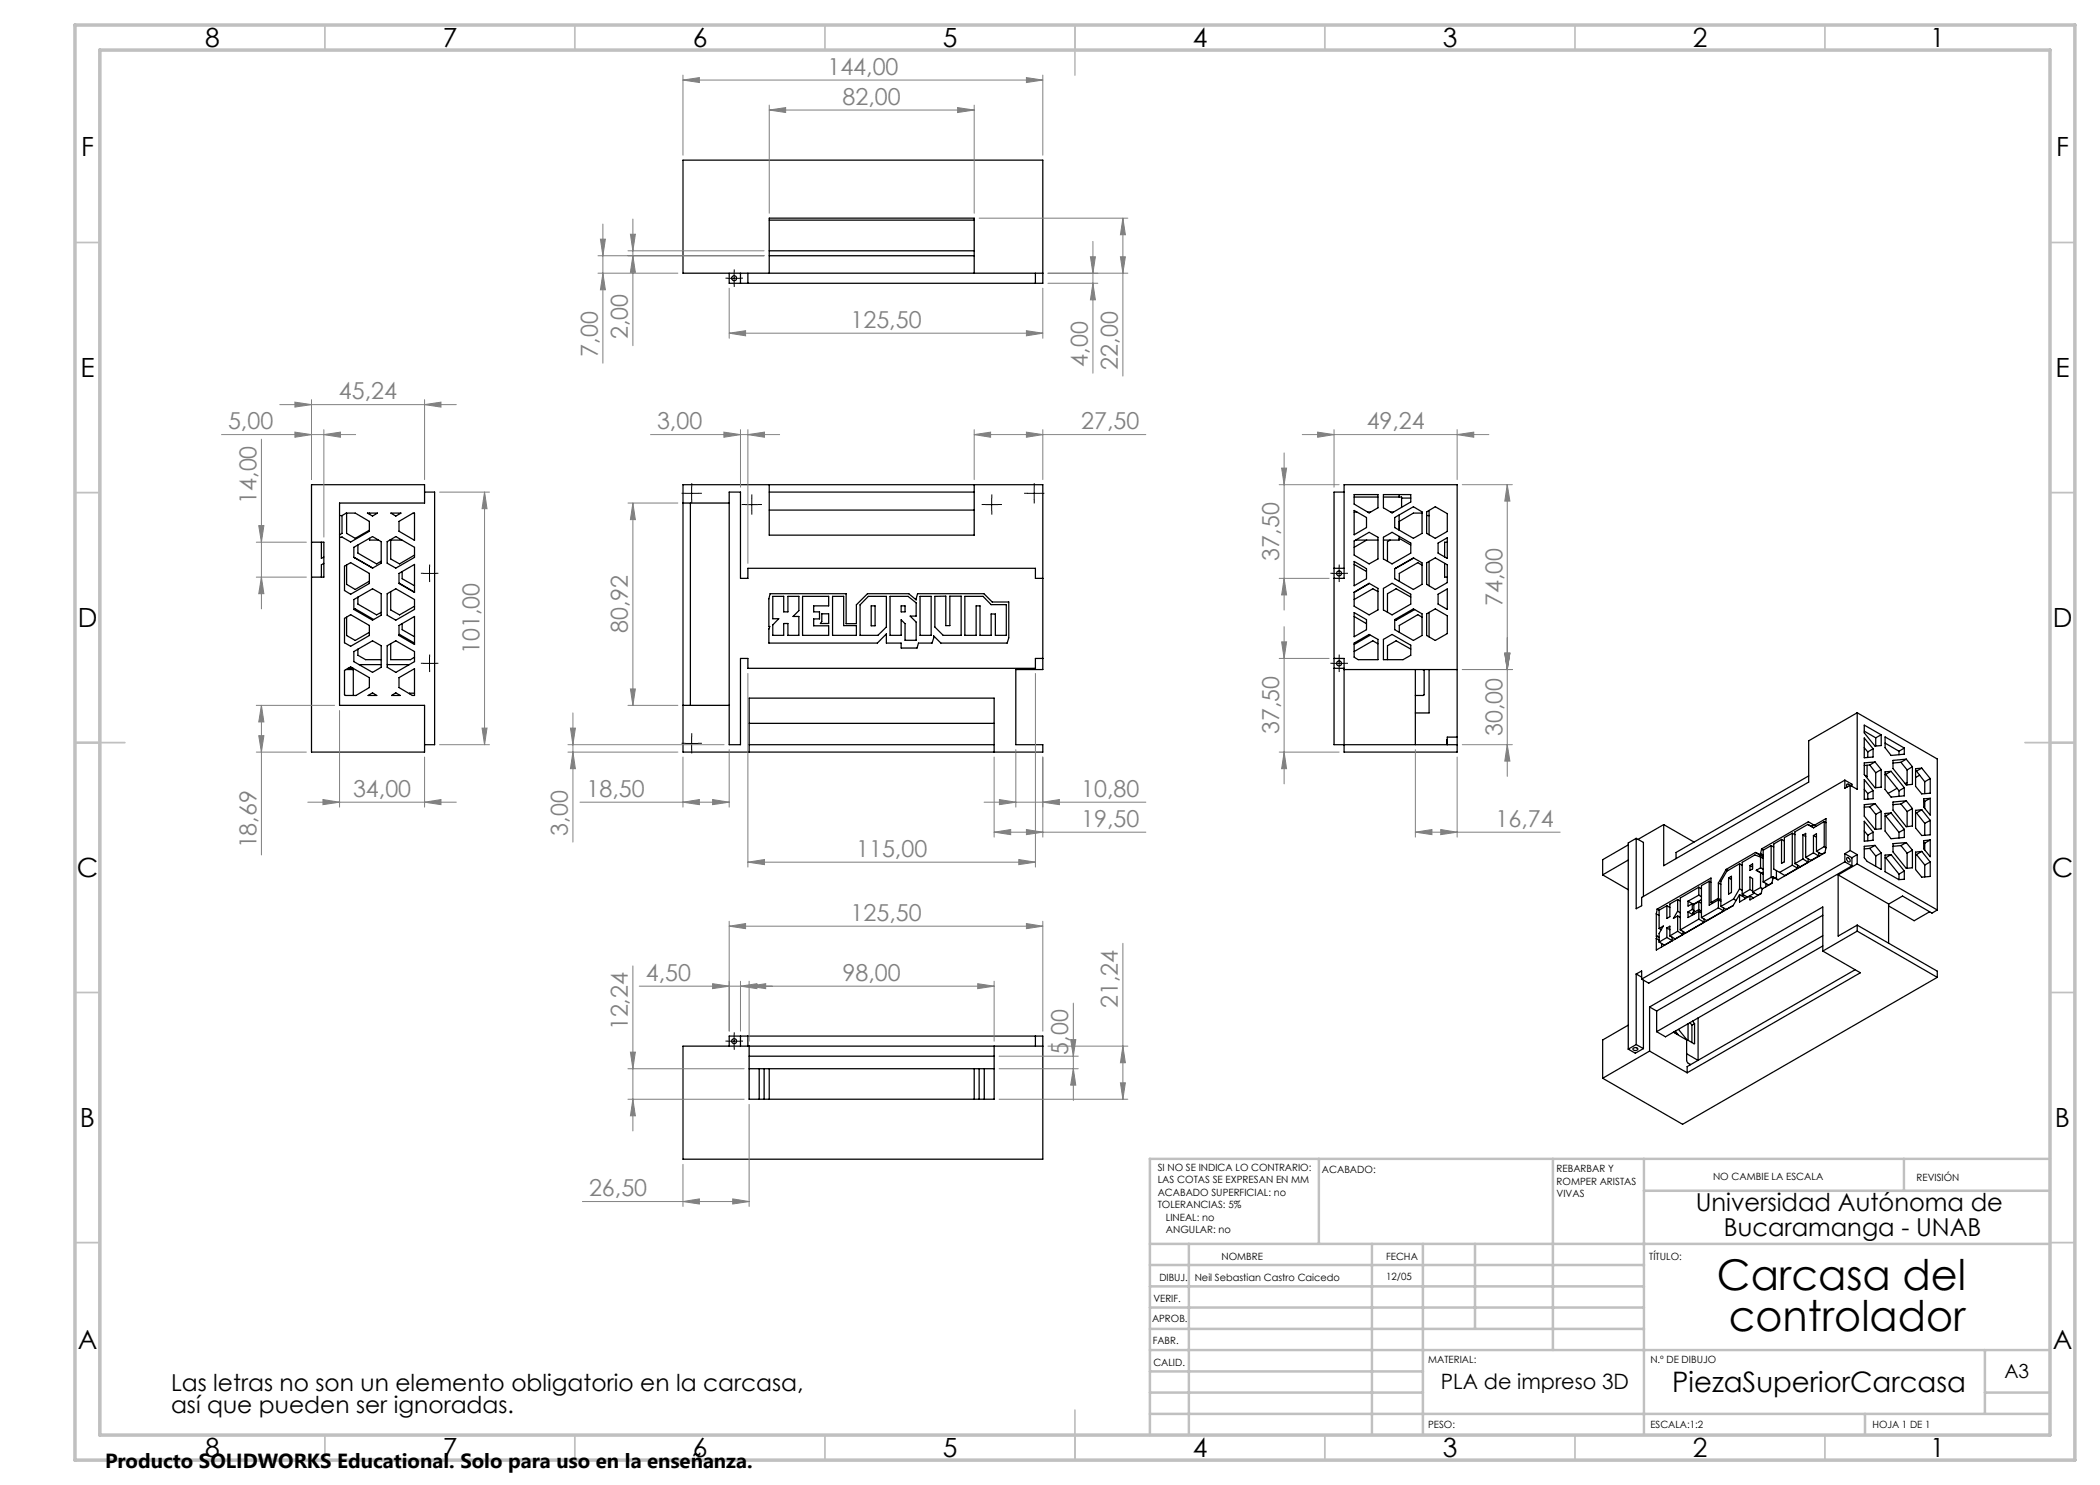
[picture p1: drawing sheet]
<svg xmlns="http://www.w3.org/2000/svg" width="420mm" height="297mm" viewBox="0 0 420 297" stroke-linecap="round" stroke-linejoin="round" font-family="sans-serif">
<g fill="none" stroke="#000" stroke-width=".25">
<path d="M145.8 54.6v2.1h62.8v-24.7h-72v22.6h72M148.1 54.6v2.1M149.6 54.6v2.1M153.8 54.6v-11h41v11M153.8 51.1h41M153.8 50.2h41M153.8 44h41M207.1 54.6v2.1M62.3 96.9h22.6v3.7h-17v40.5h17v9.3h-22.6zM84.9 98.4h2v50.5h-2M136.6 96.9h72v37h-5.4v15h5.4v1.5h-72zM153.8 98.4h41"/>
<path d="M153.8 96.9v10.1h41v-10.1M268.8 98.4h-2v50.5h24.6M270.8 98.9h4.8v2.7l-1.8 1-3-1.8zM270.8 99.4h4.8M276.7 98.9h5.5v1.5l-3.8 2.2-1.7-1zM276.7 99.4h3.6v2.1M279.8 98.9v.5M280.3 99.6h1.9M62.3 108.4h2.5v7h-2.5M64.3 108.4v3.3l.5-.3M64.8 112.7l-.5 .3v2.4M67.9 103.1h.5"/>
<path d="M68.4 103.1l.9-.5h1.7l2.9 1.7v2l-3.8 2.1-1.7-1-.5 .1M68.4 103.1v3.6l-.5 .3M68.9 113.2l1.2-.7 3.8 2.2v2l-3.8 2.1-1.2-.7zM69.3 102.6v4.1l1.7 1 2.9-1.7M69.3 113v3.9l1.7 1 2.9-1.7M70.8 109.5l3.7-2.2 1.7 1v4.3l-1.7 1-3.7-2.1zM70.8 119.9l3.7-2.1 1.7 .9v4.3l-1.7 1-3.7-2.1zM71 111.6l3.5 2M71.6 119.4v1.4l3.7 2.2 .9-.5M71.6 109v1.6l3.7 2.2 .9-.5M73.5 102.6h2l-1 .6zM73.9 107.7v.3h1.8"/>
<path d="M73.9 102.6v.3M77.4 118.7l1.8-.9 3.7 2.1v2l-3.7 2.1-1.8-1zM77.4 108.3l1.8-1 3.7 2.2v2l-3.7 2.1-1.8-1zM78 108h2.4M78.1 118.3v3.7l1.8 1 3-1.8M78.1 108v3.8l1.8 1 3-1.8M78.2 102.6h2l-1 .6zM79.8 104.3l2.8-1.7h.3v5.5l-3.1-1.8zM79.8 114.7l3.1-1.8v5.6l-3.1-1.8zM79.8 116.7l3.1 1.7M80.4 114.3v1.4l2.5 1.5M82.8 108h.1"/>
<path d="M136.6 100.6h9.2M138.1 100.6v40.5M153.8 102h41M154 118.7h15.2v6h2.1v-3.7l2.2-2.3h8.3l1.4 1.3 .3-1.3h13.3l1.6 1.7h3.4v7.2l-.4 1h-13.2l-1.5-1.4-.3 1.4h-2.7l-.3 1h-3.2v-1h-2.9v-1.8l-1.8 1.8h-21.7v-2.8l.2-.5h-.2v-5.5zM154.6 119.3h2.1v3.1h.9v-3.1h2.2v2.8l-1.2 1.2h1.2v3.8h-2.2v-2.4h-.9v2.4h-2.1v-2.1l1.2-1.2h-1.2zM160.5 119.3h5.2v1.9h-3v1.2h1.2v1.4h-1.2v1.4h3v1.9h-5.2zM166.5 119.3h2.2v5.8h2.6v2h-4.8zM173.7 119.3h3.6v6.1l-1.7 1.7h-3.6v-6.1zM178 119.3h3.6l1.6 1.3v2.6h-1.2l1.2 1.2v3.7h-2.2v-3.4l-.8-.7v3.1h-2.2zM184 119.3h2.2v7.8h-2.2zM187 119.3l2.2-.1v5.9h.8v-5.9h2.2v7.9h-3.6l-1.6-1.7zM193 119.3h3.6l1.6 1.6h3.1v6.2h-2.2v-4.3h-.9v4.3h-2.2v-5.9h-.8v5.9h-2.2z"/>
<path d="M208.6 115.7h-1.5v-2h-57.5v2h-1.5v-17.3h-2.3v50.5h2.3v-17.2h1.5v2h57.5v-2h1.5M266.8 115.7h2v-18.8h22.6v53.5h-22.6v-18.7h-2M266.8 113.7h2M270.8 118.4l3-1.7 1.8 1v4.3l-1.8 1-3-1.8zM270.8 108.2l3-1.7 1.8 1v4.3l-1.8 1-3-1.8zM270.8 102.1l2.5 1.4v2l-2.5 1.5zM270.8 112.3l2.5 1.4v2l-2.5 1.5zM270.8 102.4h.6M270.8 112.9l2.5 1.4M271.1 108h4.5M273.3 108l-2.5 1.5M273.6 102.4h.5"/>
<path d="M273.9 116.7l-3.1 1.8M275.6 118.3l-1-.5-3.8 2.1M276.7 107.5l1.7-1 3.8 2.1v2l-3.8 2.2-1.7-1zM276.7 117.7l1.7-1 3.8 2.1v2l-3.8 2.2-1.7-1zM278 108l-.5 .3v4M278.2 102.4h.5M278.9 103.5l3.8-2.2 1.7 1.1v4.3l-1.7 1-3.8-2.2zM278.9 113.7l3.8-2.1 1.7 1v4.3l-1.7 1-3.8-2.2zM279.8 103v3M279.8 107.3v.7h-3.1M279.8 107.7l2.4 1.3M282.2 119.4l-3-1.6-1.7 .9v3.8"/>
<path d="M282.8 111.6l-3.6 2M284.4 102.6h-1.7l-2.8 1.7v1.7M284.4 113l-.8-.5-3.7 2.2v1.5M285.3 102.4l1.8-1.1 2.4 1.4v3.6l-2.4 1.4-1.8-1zM285.3 112.6l1.8-1 2.4 1.4v3.5l-2.4 1.4-1.8-1zM285.3 103.1h.5M285.8 102.1v4.9M285.8 112.3v4.9M287.6 108.6l1.9-1v4.1l-1.9-1.1zM287.6 118.8l1.9-1v4.1l-1.9-1.1zM288.9 112.7v2.7h.6M289.5 108.4h-.6v3"/>
<path d="M68.9 134.1l1.2-.7 3.8 2.1v2l-2.7 1.6h-2.1l-.2-.1zM68.9 123.7l1.2-.8 3.8 2.2v2l-3.8 2.2-1.2-.8zM69.2 133.9h1.5v5.2M69.3 123.4v3.7l1.7 1 2.9-1.6M69.6 133.7h1v.2M70.8 130.3l3.7-2.1 1.7 .9v4.4l-1.7 1-3.7-2.2zM70.8 121.9l.2-.1 3.7 2.1M71.6 129.8v1.3l1.5 .8h3.1M71.8 132.9h4.4M73.6 139.1l.9-.5 .9 .5zM77.4 129.1l1.8-.9 3.7 2.1v2l-3.7 2.2-1.8-1zM77.4 132.9h4.4"/>
<path d="M78.1 128.8v3.1h4l.8-.5M78.3 139.1l.9-.5 .8 .5zM79.8 135.5l3.1-1.8v5.4h-.4l-2.7-1.6zM79.8 125.1l3.1-1.8v5.6l-3.1-1.8zM79.8 126.9l3.1 1.7M80.4 124.7v1.2l2.5 1.4M82.9 138.6h-1v.1M164.4 122.8h1.3v1.9h-1.6l.3-.4zM174.2 121.2h.8v4h-.8zM180.2 121.2h.8v1.2h-.8zM266.8 133.7h2M268.8 133.9h22.6"/>
<path d="M270.8 128.6l3-1.7 1.8 1v4h-4l-.8-.5zM270.8 122.5l2.5 1.4v2l-2.5 1.4zM270.8 123.3l2.5 1.4M273.9 126.9v.2l-3.1 1.8M275.6 128.8l-1-.6-3.8 2.1M276.7 127.9l1.7-1 3.8 2.1v2.1l-1.6 .8h-3.9zM278.9 123.9l3.8-2.1 1.7 1v4.3l-1.7 1-3.8-2.2zM282.2 129.8l-3-1.6-1.7 .9v2.8M282.9 121.9l-3.7 2.1-.2-.1M283.1 133.9v15M284.4 123.4l-.8-.5-3.7 2.2v1.4M284.6 133.9l.2 .2v4.9l-.2 .1h-1.5"/>
<path d="M285.3 122.8l1.8-1 2.4 1.4v3.5l-2.4 1.4-1.8-1zM285.8 122.5v4.9M285.8 133.9v8.7h-2.7M136.6 141.1h9.2M149.8 148.9h49M149.8 150.4v-10.8h49v10.8M149.8 144.7h49M289.3 147.9h.2M289.3 148l.1 .9M291.4 147.4h-1.9v1.5M361.7 155.2l-26.5 15.3v1.2M369 156v1.7l1-.6"/>
<path d="M369 156l-40.7 23.5v1.6l-1.1 .6v-14M369 156l1.4 .8v.5M369.9 157.1l-.2-.3h-.3l-.1 .2 .1 .4M370 157.1v13M371.4 142.6v15.3l-1.4-.8M371.4 142.6l16.1 9.2v30.2M371.4 142.6l-9.7 5.6v8.2l-29 16.7v-8.2M372.9 145l3.3 2v2.1l-1.2 .1-2.1-2.6zM372.9 147.6l1.7 2.2v1.6l-1.7 .1zM372.9 155.9l1.7 2.2v1.6l-1.7 .2zM372.9 157.9l.7 .8M372.9 149.5l.7 .9"/>
<path d="M372.9 146.2l2.2 1.4M373 155.1l.4 .2M373.4 153.1v2.2M373.4 155.3l-.1 .1M373.6 150.4v1.1M373.6 158.7v1.1M373.9 153l-1 .1M373.9 153l1.2 1.5M374.6 158.1l-1 .6M374.6 149.8l-1 .6M375 152.4l-2.1 .2v2.3l2.1 2.6 1.2-.1v-3.5M375 152.4l1.2 1.5"/>
<path d="M375 152.4l-1.1 .6M375.1 147.6v1.6M375.1 154.5v3M376.2 153.9l-1.1 .6M376.2 147l-1.1 .6M377 147.4l3.9 2.2v1.2l-2.7 .3-1.2-1.6zM377 148.6l2.8 1.6M377.2 154.9h-.2M377.2 154.9l2.6 3.2M378.2 154.3l-1.2 .1v3.5l1.2 1.5 2.7-.2v-1.7M378.2 154.3l2.7 3.2M378.2 154.3l-1 .6"/>
<path d="M379.4 157.7l-1.8 1M379.8 150.2v.8M379.8 158.1v1.2M380.2 152.5l-1.6 .1M380.2 152.5l1.2 1.5M380.9 157.5l-1.1 .6M380.9 149.6l-1.1 .6M381.2 151.8l-2.6 .3v1.6l2.6 3.3 1.3-.1v-3.6M381.2 151.8l1.3 1.5M381.2 151.8l-1 .7M381.4 154v3M381.4 156.5l-.4 .2"/>
<path d="M382.5 153.3l-1.1 .7M383.3 154.2l-.2 .1M383.3 154.2l1.7 2.1M383.9 155l-.8 .5M384.4 153.6l-1.3 .1v3.6l1.3 1.5 1.6-.2v-2.9M384.4 153.6l1.6 2.1M384.4 153.6l-1.1 .6M384.7 159.8l1.3-.1v3.3l-1.3-1.6zM385 156.3v2.4M386 159.7l-1 .6M386 155.7l-1 .6M320.5 175l5.1 2.9"/>
<path d="M325.6 169l-5.1 2.9v3.1M325.6 172l-5.1 3M327.2 167.7l-1.6 .9v41.2M327.2 167.7l1.5 .8v10.8M332.7 164.9l-5.1 3M332.7 164.9l6.1 3.5M335.5 179.9v2.3M335.5 179.9l-1.5 .9v2.5l-.6 .4v-2.6M335.5 179.9l.6 .3M339.8 177.4l-3.7 2.2v6.4M339.8 177.4v1.6M339.8 179l-2.2 1.2"/>
<path d="M339.8 179l.5 .3M339.8 177.4l.5 .4M340.3 179.9l-1.6 1M341.8 176.2l-1.5 .9v6.4M341.8 176.2v4.8l1.9-1M341.8 176.2l.4 .3M343.7 176.6v3.1M343.7 180v1.6M343.7 179.7l-1.5 .8M343.7 180l.5 .3M343.7 179.7l.5 .3M343.7 176.6l.5 .3"/>
<path d="M345.2 173.9l-1.5 2.7M345.2 173.9l.4 .2M345.7 175.6l.6-.3v3.2l-.6 .3zM345.7 175.6l.6 .3M346.7 179.8l-2.5 1.5M346.7 179.8l.5 .3M347.9 178.9l-1.3 2.2-15.3 8.9v-2.3M347.9 172.8v5M347.9 178.9v1.5l2.1-1.2M347.9 178.9l1.1 .6v.3M347.9 172.8l-2.5 1.4-1.2 2.1v5M347.9 177.8l-1.2 2"/>
<path d="M347.9 177.8l.5 .3M347.9 172.8l.5 .3M348.7 179l-.2 .2M350 173.1l.5-.3v1l-.5 .3zM350 177.9v-2.5l.5 .3v2.7M350 177.9l-1.6 .9M350 179.2l.7 .4M350 177.9l.5 .3M350 173.1l.5 .3M350.5 178.4l1.1 .6 .6-.4M350.9 178.6l-1.4 .8-1.1-.6M351.1 170.5l-5.9 3.4"/>
<path d="M351.1 170.5l1 .4M351.1 170.5l1 .6M351.3 174.1l.8 .4M351.3 174.1l1 .6M352.1 170.7v.2M352.1 171.4v2.2M352.1 174.5v3M352.1 174.5l.5 .3-.3-.1M352.1 171.4l-1.1-.4-2.6 1.5v6.3M352.1 173.6l-.8 .5M352.1 177.5l-1.6 .9M352.1 177.5l.4 .2"/>
<path d="M352.1 171.4l.5 .3M352.1 173.6l.5 .2M352.1 170.7l.5 .3M352.1 170.9l.5 .3M352.1 171.1l-.3 .2M352.1 171.1l.5 .2M352.3 169.8l-.2 .9M352.3 169.8l.4 .2M352.6 176.4l1.1 .6 .7-.4M352.6 174.5l-.3 .2M353.2 176.7v.7M354.2 175.5l-1.6 .9"/>
<path d="M354.2 175.5l.4 .1M354.2 169.1l.6 .3M354.2 169.1v6.4M354.2 169.1l-1.6 .9v6.4M355.3 174.1v1.7M356.3 167.9l-1.5 .9v5l1.1 .7M356.3 167.9l.6 .3M358.5 173l1 .6M358.5 173l-2.6 1.5M358.5 166.6l-1.6 .9v4.9l-.6 .3v-4.8M358.5 166.6v6.4M358.5 166.6l.5 .3"/>
<path d="M359.5 173.6l-2.5 1.5-1.1-.6M359.5 173v.6M360.6 171.8l-1.6 .9M360.6 167l.5-.3v4.8M360.6 167v4.8M360.6 171.8l1 .6M360.6 167l.5 .3M361.6 164.9l1.1 .7M361.6 164.9l-2.6 1.5v6.3M361.6 172.4l-1.6 1-1-.7M361.6 171.8v.6M362.7 170.6l-1.6 .9"/>
<path d="M362.7 167.1l.6-.3v3.4M362.7 167.1v3.5M362.7 170.6l1 .6M362.7 167.1l.6 .3M362.7 165l-.5 .3M362.9 165.1l2.3-1.4v5.8M362.9 165.1l-1.2-.7-9.4 5.4M362.9 165.1l.3 .2M363.3 170.2l1 .6 .7-.3M363.7 171.2l-1.5 .9-1.1-.6M363.7 170.5v.7M364.8 164.3l-2.1 1.3"/>
<path d="M364.8 164.3v5M364.8 169.3l-1.5 .9M364.8 169.3l.4 .2M364.8 164.3l.4 .2M365.2 169.5l-.2 1.1-9.4 5.4-1-.6-.2 1.3-2 1.1-.2 .9-2.2 1.3v-.8M367.6 175v12.2l3.8-2.2M367.6 175l10.1 5.8v7.8M369 170.7v1.7M369 172.4l-40.7 23.4M369 172.4l1.4 .8M369 170.7l1.4 .9M369.4 171.6a.49 .49 0 0 1 .5 .2 .49 .49 0 0 1 0 .6l-.5-.4z"/>
<path d="M370 170.1l-1 .6M370 170.1l1.4 .8M370.4 173.2l-40.7 23.4-1.4-.8M370.4 171.6v1.6M371.4 172.8l-3.8 2.2M371.4 170.9v1.9M371.4 170.9l-1 .7M371.4 172.8l16.1 9.2M372.9 164.2l1.7 2.2v1.7l-1.7 .1zM372.9 166.2l.7 .8M373.6 167v1.2M373.9 169.7l-1 .1"/>
<path d="M373.9 169.7l1.2 1.5M373.9 161.4h-1M373.9 161.4l1.2 1.5M374.6 166.4l-1 .6M375 160.7l-2.1 .2v2.3l2.1 2.7 1.2-.1v-3.5M375 169.1l-2.1 .2v2.3l.6 .7 2.7 1.6v-3.3M375 160.7l1.2 1.6M375 169.1l1.2 1.5M375 169.1l-1.1 .6M375 160.7l-1.1 .7M375.1 162.9v3M375.1 171.2v2.1"/>
<path d="M376.2 170.6l-1.1 .6M376.2 162.3l-1.1 .6M377 171.6h.2M377.2 171.6l2.6 3.2M377.2 163.2h-.2M377.2 163.2l2.6 3.3M378.2 162.6l-1.2 .1v3.5l1.2 1.5 2.7-.2v-1.6M378.2 170.9l-1.2 .1v3.3l2.8 1.6h1.1v-1.7M378.2 170.9l2.7 3.3M378.2 162.6l2.7 3.3M378.2 170.9l-1 .7M378.2 162.6l-1 .6"/>
<path d="M379.8 166.5v1.1M379.8 174.8v1.1M380.2 169.1l-1.6 .2M380.2 169.1l1.2 1.5M380.2 160.8l-1.6 .1M380.2 160.8l1.2 1.5M380.9 174.2l-1.1 .6M380.9 165.9l-1.1 .6M381.2 160.2l-2.6 .2v1.6l2.6 3.3 1.3-.1v-3.5M381.2 168.5l-2.6 .2v1.7l2.6 3.3 1.3-.1v-3.6M381.2 168.5l1.3 1.5M381.2 160.2l1.3 1.5"/>
<path d="M381.2 168.5l-1 .6M381.2 160.2l-1 .6M381.4 162.3v3M381.4 170.6v3M382.5 170l-1.1 .6M382.5 161.7l-1.1 .6M383.1 170.9h.2M383.1 162.6h.2M383.3 170.9l1.7 2.1M383.3 162.6l1.7 2.1M384.4 162l-1.3 .1v3.5l1.3 1.5 1.6-.1v-2.9M384.4 170.3l-1.3 .1v3.5l1.3 1.5 1.6-.1v-2.9"/>
<path d="M384.4 162l1.6 2.1M384.4 170.3l1.6 2.1M384.4 170.3l-1.1 .6M384.4 162l-1.1 .6M384.7 168.1l1.3-.1v3.3l-1.3-1.5zM384.7 168.6h.3M385 160.3v1.4M385 164.7v2.4M385 168.6v1.4M385 173v2.4M385 160.3h-.3M386 172.4l-1 .6"/>
<path d="M386 168l-1 .6M386 164.1l-1 .6M327.2 194.8l1.1-.6v1.6M327.2 194.8v14.1M327.2 194.8l1.1 .6M328.7 196v13.7M331.3 182.8v4.5l.1-.1M331.3 187.7l.5 .3M331.3 182.8l.5 .3M331.4 187.2l-.1 .5M331.4 187.2l.4 .3M331.4 181.8l-.1 1"/>
<path d="M331.4 181.8l.4 .2M331.8 182v3.7M331.8 185.7l.9-.5-.9 1.5v1.7M331.8 185.7l.4 .2M332.3 188.7v.7M333.4 181.1l-1.6 .9M333.4 185.6v1.9M333.4 185.6l.6-.4v2M333.4 187.5l-1.6 .9M333.4 187.5l1 .6M333.4 185.6l.6 .3M333.4 181.1l.6 .4"/>
<path d="M334.4 188.1l-1.5 .9-1.1-.6M334.4 187.4v.7M335.5 183.2l.6 .3M335.5 186.3l1.1 .6M335.5 183.2v3.1M335.5 182.2l-.8 1.5 .8-.5M335.5 186.3l-1.5 .9M335.5 182.2l.6 .4M336.6 186.9l-1.6 .9-1-.6M336.6 186.3v.6M337.6 180.2v1l.9-.4M337.6 182.4l1 .5"/>
<path d="M337.6 180.2l1.1 .7M338.5 180.8v1.1M338.5 181.9l-.9 .5M338.5 181.9l.3 .2M338.5 180.8l.3 .1M338.6 182.6l.3 .2M338.7 180.9h.1M339.8 183.8l-3.7 2.2M339.8 180.3v1.6M339.8 182.3v1.5M339.8 182.3l-2.2 1.2v-1.1M339.8 183.8l1 .6"/>
<path d="M339.8 182.3l.5 .3M339.8 180.3l-1 .6v1.2l-.2 .5M339.8 181.9l-1.2 .7M339.8 181.9l.5 .3M339.8 180.3l.5 .4M340.8 184.4l-3.7 2.2-1-.6M340.8 183.8v.6M342.2 180.5v-4.9l-10.8 6.2M342.2 180.5l.3 .2M343.7 181.6l1 .6M343.7 181.6l-3.4 1.9M344.7 182.2l-3.4 1.9-1-.6"/>
<path d="M344.7 181.6v.6M346.7 181.1l-1.5 .8-1-.6M364.6 190.2v-8.8l-34.7 20M364.6 190.2l7.5 4.4-34.7 20M364.6 189.2l-31.5 18.2-1.8-1.1M364.6 187.1l-33.3 19.2M364.6 183.1l-33.3 19.1M371 194l-33.6 19.3v1.3M371.4 185v1.2M371.4 186.2l-6.8 4M371.4 186.2l16.1 9.3M371.4 185l16.1 9.2v1.3"/>
<path d="M377.7 180.8l2.8-1.6 5.9 3.4 1.1-.6M377.7 181.2l5.1 2.9 3.1-1.8M387.5 195.5l-51 29.4-16-9.3M145.8 209.2v-2h62.8v24.6h-72v-22.6h72M148.1 207.2v2M149.6 207.2v2M149.8 209.2v10.6h49v-10.6M149.8 211.2h49M149.8 213.7h49M151.8 213.7v6.1M152.8 213.7v6.1M153.8 213.7v6.1"/>
<path d="M194.8 213.7v6.1M195.8 213.7v6.1M196.9 213.7v6.1M207.1 207.2v2M325.6 205l-5.1 3v7.6M326.6 209.7a.52 .52 0 0 1 .6-.2 .52 .52 0 0 1 .4 .4 .49 .49 0 0 1-.6 .2 .49 .49 0 0 1-.4-.4zM327.2 208.9l-1.6 .9M327.2 208.9l1.5 .8M328.7 209.7l-1.6 .9-1.5-.8M329.9 201.4v8.8M329.9 210.2l-9.4 5.4M329.9 210.2l7.5 4.4"/>
<path d="M329.9 201.4l1.4 .8M331.3 202.2v4.1M334.7 206.4l2.6 1.6v4.2l.2 .4 .5 .4M335.1 206.2l.5 .7-.8-.5M337.3 210.7l2.3 1.4M337.6 204.8v3.3M338 204.5l.4 .5M338.4 205v3.5M338.5 204.2l.4 .5M338.9 204.7v4l-1.6-.8-1.6-2M338.9 204.7l-.5 .3M339.6 203.6v8.5"/>
<circle cx="146.8" cy="55.6" r=".5"/>
<circle cx="267.8" cy="114.7" r=".5"/>
<circle cx="267.8" cy="132.7" r=".5"/>
<circle cx="146.8" cy="208.2" r=".5"/>
</g>
<g fill="none" stroke="#808080" stroke-width=".2">
<path d="M136.6 16l3.3-.5v1zM136.6 15v16M136.6 16h72M205.3 15.5l3.3 .5-3.3 .5zM208.6 15v16M153.8 22l3.3-.5v1zM153.8 21v21.6M153.8 22h41M191.5 21.5l3.3 .5-3.3 .5zM194.8 21v21.6M119.6 54.6h16M119.6 51.1h33.2"/>
<path d="M120.1 47.8h1l-.5 3.3zM120.6 54.6l.5 3.4h-1zM120.6 44.8v27.8M125.6 50.2h27.2M126.1 46.8h1l-.5 3.4zM126.6 51.1l.5 3.4h-1zM126.6 43.8v25.3M145.8 57.6v10.1M195.8 43.6h29.8M208.6 57.6v10.1M209.6 56.7h10M209.6 54.6h16"/>
<path d="M218.1 51.4h1l-.5 3.2zM218.6 56.7l.5 3.3h-1zM218.6 48.3v26.3M224.1 51.4h1l-.5 3.2zM224.6 43.6l.5 3.4h-1zM224.6 43.6v31.6M62.3 79.9v16M84.9 79.9v16M145.8 66.6l3.3-.5v1.1zM145.8 66.6h62.8M205.3 66.1l3.3 .5-3.3 .6zM44.3 86.9h26.8"/>
<path d="M52.3 87.8v34M56 80.9h35.3M59 86.4l3.3 .5-3.3 .6zM59 80.4l3.3 .5-3.3 .5zM64.8 86.9l3.3-.5v1.1zM64.8 85.9v21.5M84.9 80.9l3.3-.5v1zM87.9 98.4h10M96.9 98.4l.5 3.3h-1zM96.9 98.4v50.5M130.1 86.9h25.8M144.8 86.4l3.3 .5-3.3 .6z"/>
<path d="M148.1 85.9v11.5M149.6 86.9l3.3-.5v1.1zM149.6 85.9v26.8M194.8 86.9l3.3-.5v1.1zM194.8 86.9h34.4M194.8 85.9v10M205.3 86.4l3.3 .5-3.3 .6zM208.6 85.9v10M255.8 96.9h12M256.3 93.6h1l-.5 3.3zM256.8 90.6v31.4M260.5 86.9h37.3"/>
<path d="M263.5 86.4l3.3 .5-3.3 .6zM266.8 85.9v11.5M291.4 86.9l3.3-.5v1.1zM291.4 85.9v10M292.5 96.9h10M301.4 96.9l.6 3.3h-1zM301.4 96.9v58.4M51.3 108.4h10M51.3 115.4h10M51.8 105.1h1l-.5 3.3zM52.3 115.4l.5 3.3h-1zM125.6 100.6h10"/>
<path d="M126.6 100.6l.5 3.3h-1zM126.6 100.6v40.5M255.8 115.7h10M256.8 115.7l.5 3.3h-1zM126.1 137.8h1l-.5 3.3zM149.6 134.7v38.7M207.1 134.7v38.7M255.8 131.7h10M256.3 128.4h1l-.5 3.3zM256.8 125.3v31.5M292.5 133.9h10M301 130.6h1l-.6 3.3z"/>
<path d="M51.3 150.4h10M51.3 141.1h15.6M51.8 147.1h1l-.5 3.3zM52.3 141.1v29.9M52.3 141.1l.5 3.3h-1zM64.6 159.9l3.3 .5-3.3 .5zM67.9 142.1v19.3M84.9 151.4v10M87.9 148.9h10M96.4 145.6h1l-.5 3.3zM113.6 150.4h22M113.6 148.9h31.2"/>
<path d="M114.1 145.6h1l-.5 3.3zM114.6 150.4l.5 3.3h-1zM114.6 142.6v25.8M125.6 141.1h10M136.6 151.4v10M142.5 159.9l3.3 .5-3.3 .5zM145.8 149.9v11.5M198.8 151.4v16M199.9 159.9l3.3 .5-3.3 .5zM203.2 149.9v11.5M208.6 151.4v16M255.8 150.4h12"/>
<path d="M256.8 150.4l.5 3.3h-1zM283.1 149.9v17.5M291.4 151.4v16M292.5 148.9h10M301.4 148.9l.6 3.3h-1zM61.6 160.4h29.7M84.9 160.4l3.3-.5v1zM116 160.4h29.8M136.6 160.4l3.3-.5v1zM149.6 172.4l3.3-.5v1zM149.6 172.4h57.5M196.8 160.4h32.4"/>
<path d="M198.8 166.4l3.3-.5v1zM198.8 166.4h30.4M203.8 171.9l3.3 .5-3.3 .5zM205.3 165.9l3.3 .5-3.3 .5zM208.6 160.4l3.3-.5v1zM283.1 166.4l3.3-.5v1zM283.1 166.4h28.9M288.1 165.9l3.3 .5-3.3 .5zM126.6 193.2v33M127.8 197.2h71M142.5 196.7l3.3 .5-3.3 .5zM145.8 185.2l3.3-.5v1z"/>
<path d="M145.8 184.3v21.9M145.8 185.2h62.8M148.1 197.2l3.3-.5v1zM148.1 196.2v10M149.8 197.2l3.3-.5v1zM149.8 196.2v12M195.5 196.7l3.3 .5-3.3 .5zM198.8 196.2v12M205.3 184.7l3.3 .5-3.3 .5zM208.6 184.3v21.9M224.6 188.7v31.1M125.6 219.8h23.2"/>
<path d="M125.6 213.7h23.2M126.1 210.4h1l-.5 3.3zM126.6 219.8l.5 3.4h-1zM199.8 219.8h25.8M199.8 213.7h15.9M199.8 211.2h15.9M209.6 209.2h16M214.1 207.9h1.1l-.5 3.3zM214.7 213.7l.5 3.3h-1.1zM214.7 200.6v19.5M224.1 216.6h1l-.5 3.2zM224.6 209.2l.5 3.3h-1z"/>
<path d="M136.6 232.9v8.4M146.5 239.8l3.3 .5-3.3 .5zM149.8 220.9v20.4M116.5 240.3h33.3M136.6 240.3l3.3-.5v1z"/>
</g>
<g fill="none" stroke="#000" stroke-width=".2" stroke-dasharray="15.2 1.3 1.3 1.3" stroke-linecap="butt">
<path d="M145.6 55.6h-.5M146.8 54.4v-.5M146.8 56.9v.5M148.1 55.6h.5M137.1 98.7h-.8M138.3 97.4v-.8M138.3 99.9v.8M139.6 98.7h.8M150.4 99.7v-.8M198.4 99.7v-.8M205.6 98.7h-.8M206.8 97.4v-.8"/>
<path d="M206.8 99.9v.8M208.1 98.7h.8M84.7 114.7h-.5M85.9 113.4v-.5M85.9 115.9v.5M87.2 114.7h.5M149.1 100.9h-.8M150.4 102.2v.7M151.6 100.9h.8M197.1 100.9h-.8M198.4 102.2v.7M199.6 100.9h.8"/>
<path d="M266.6 114.7h-.5M267.8 113.4v-.5M267.8 115.9v.5M269.1 114.7h.5M84.7 132.7h-.5M85.9 131.4v-.5M85.9 133.9v.5M87.2 132.7h.5M266.6 132.7h-.5M267.8 131.4v-.5M267.8 133.9v.5M269.1 132.7h.5"/>
<path d="M137.1 148.7h-.8M138.3 147.4v-.8M138.3 149.9v.8M139.6 148.7h.8M145.6 208.2h-.5M146.8 207v-.5M146.8 209.5v.5M148.1 208.2h.5"/>
</g>
<g fill="none" stroke="#000" stroke-width=".2">
<path d="M145.6 55.7h2.5M146.8 54.4v2.5M137.1 98.7h2.5M138.3 97.4v2.5M150.4 99.7v2.5M198.3 99.7v2.5M205.6 98.7h2.5M206.8 97.4v2.5M84.7 114.7h2.5M85.9 113.4v2.5M149.1 100.9h2.5M197.1 100.9h2.5"/>
<path d="M266.6 114.7h2.5M267.8 113.4v2.5M84.7 132.7h2.5M85.9 131.4v2.5M266.6 132.7h2.5M267.8 131.4v2.5M137.1 148.7h2.5M138.3 147.4v2.5M145.6 208.2h2.5M146.8 207v2.5"/>
</g>
<g fill="none" stroke="#c0c0c0" stroke-width=".35">
<path d="M65 5v5M115 5v5M165 5v5M215 5v10M265 5v5M315 5v5M365 5v5M15 48.5h5M410 48.5h5M15 98.5h5M410 98.5h5M15 148.5h10"/>
<path d="M405 148.5h10M15 198.5h5M410 198.5h5M15 248.5h5M410 248.5h5M65 287v5M115 287v5M165 287v5M215 282v10M265 287v5M315 287v5M365 287v5"/>
</g>
<g fill="none" stroke="#c0c0c0" stroke-width=".5">
<path d="M263.8 231.8v17M310.6 231.8v38.2M328.8 231.8v55.2M328.8 238.2h81.2M380.8 231.8v6.4M410 231.8h-180v55.2M230 248.8h180M230 257.3h98.8M230 253h98.8M237.8 248.8v38.2M274.4 248.8v38.2M284.6 248.8v38.2"/>
<path d="M295 248.8v17M230 265.8h98.8M230 261.5h98.8M230 278.5h54.6M230 274.3h54.6M230 270h180M397 278.5h13M397 270v12.8M230 282.8h180M373 282.8v4.2"/>
</g>
<path d="M15 5h400v287h-400zM20 10h390v277h-390z" fill="none" stroke="#c0c0c0" stroke-width=".7"/>
<g fill="#808080">
<path d="M208.6 160.4l3.3-.5v1zM199.9 159.9l3.3 .5-3.3 .5zM291.4 86.9l3.3-.5v1.1zM263.5 86.4l3.3 .5-3.3 .6zM195.5 196.7l3.3 .5-3.3 .5zM149.8 197.2l3.3-.5v1zM146.5 239.8l3.3 .5-3.3 .5zM136.6 240.3l3.3-.5v1zM148.1 197.2l3.3-.5v1zM142.5 196.7l3.3 .5-3.3 .5zM84.9 80.9l3.3-.5v1zM59 80.4l3.3 .5-3.3 .5z"/>
<path d="M198.8 166.4l3.3-.5v1zM205.3 165.9l3.3 .5-3.3 .5zM149.6 172.4l3.3-.5v1zM203.8 171.9l3.3 .5-3.3 .5zM283.1 166.4l3.3-.5v1zM288.1 165.9l3.3 .5-3.3 .5zM145.8 185.2l3.3-.5v1zM205.3 184.7l3.3 .5-3.3 .5zM64.6 159.9l3.3 .5-3.3 .5zM84.9 160.4l3.3-.5v1zM136.6 16l3.3-.5v1zM205.3 15.5l3.3 .5-3.3 .5zM153.8 22l3.3-.5v1zM191.5 21.5l3.3 .5-3.3 .5z"/>
<path d="M194.8 86.9l3.3-.5v1.1zM205.3 86.4l3.3 .5-3.3 .6z"/>
<path d="M145.8 66.6l3.3-.5v1.1zM205.3 66.1l3.3 .5-3.3 .6z"/>
<path d="M142.5 159.9l3.3 .5-3.3 .5zM136.6 160.4l3.3-.5v1zM149.6 86.9l3.3-.5v1.1zM144.8 86.4l3.3 .5-3.3 .6z"/>
<path d="M64.8 86.9l3.3-.5v1.1zM59 86.4l3.3 .5-3.3 .6z"/>
<path d="M256.3 128.4h1l-.5 3.3zM256.8 150.4l.5 3.3h-1z"/>
<path d="M126.1 137.8h1l-.5 3.3zM126.6 100.6l.5 3.3h-1zM256.8 115.7l.5 3.3h-1zM256.3 93.6h1l-.5 3.3zM224.1 216.6h1l-.5 3.2zM224.6 209.2l.5 3.3h-1zM218.6 56.7l.5 3.3h-1zM218.1 51.4h1l-.5 3.2z"/>
<path d="M114.1 145.6h1l-.5 3.3zM114.6 150.4l.5 3.3h-1zM301 130.6h1l-.6 3.3zM301.4 148.9l.6 3.3h-1zM301.4 96.9l.6 3.3h-1zM301 130.6h1l-.6 3.3zM126.1 210.4h1l-.5 3.3zM126.6 219.8l.5 3.4h-1zM214.1 207.9h1.1l-.5 3.3zM214.7 213.7l.5 3.3h-1.1zM96.9 98.4l.5 3.3h-1zM96.4 145.6h1l-.5 3.3zM51.8 105.1h1l-.5 3.3zM52.3 115.4l.5 3.3h-1zM224.6 43.6l.5 3.4h-1zM224.1 51.4h1l-.5 3.2zM120.1 47.8h1l-.5 3.3zM120.6 54.6l.5 3.4h-1zM126.1 46.8h1l-.5 3.4zM126.6 51.1l.5 3.4h-1z"/>
<path d="M52.3 141.1l.5 3.3h-1zM51.8 147.1h1l-.5 3.3z"/>
</g>
<g font-size="8.5">
<text x="343.4" y="258">Carcasa del</text>
<text x="345.8" y="266.1">controlador</text>
</g>
<text font-size="5.6" x="334.4" y="278.5">PiezaSuperiorCarcasa</text>
<g font-size="5.3">
<text x="41" y="9.5">8</text>
<text x="88.5" y="9.5">7</text>
<text x="138.5" y="9.5">6</text>
<text x="188.5" y="9.5">5</text>
<text x="238.5" y="9.5">4</text>
<text x="288.5" y="9.5">3</text>
<text x="338.5" y="9.5">2</text>
<text x="386" y="9.5">1</text>
<text x="16.2" y="31.2">F</text>
<text x="411.2" y="31.2">F</text>
<text x="16.1" y="75.5">E</text>
<text x="411.1" y="75.5">E</text>
<text x="15.5" y="125.5">D</text>
<text x="410.5" y="125.5">D</text>
<text x="15.4" y="175.5">C</text>
<text x="410.4" y="175.5">C</text>
<text x="16" y="225.5">B</text>
<text x="411" y="225.5">B</text>
<text x="15.5" y="269.7">A</text>
<text x="410.5" y="269.7">A</text>
<text x="41" y="291.5">8</text>
<text x="88.5" y="291.5">7</text>
<text x="138.5" y="291.5">6</text>
<text x="188.5" y="291.5">5</text>
<text x="238.5" y="291.5">4</text>
<text x="288.5" y="291.5">3</text>
<text x="338.5" y="291.5">2</text>
<text x="386" y="291.5">1</text>
</g>
<g font-size="4.9">
<text x="339.1" y="242.3">Universidad Autónoma de</text>
<text x="344.8" y="247.2">Bucaramanga - UNAB</text>
</g>
<g font-size="4.7" fill="#808080">
<text x="165.5" y="15">144,00</text>
<text x="168.5" y="21">82,00</text>
<text x="170.1" y="65.6">125,50</text>
<text x="119.6" y="71.3" transform="rotate(-90 119.6 71.3)">7,00</text>
<text x="125.6" y="67.8" transform="rotate(-90 125.6 67.8)">2,00</text>
<text x="217.6" y="73.3" transform="rotate(-90 217.6 73.3)">4,00</text>
<text x="223.6" y="73.9" transform="rotate(-90 223.6 73.9)">22,00</text>
<text x="67.8" y="79.9">45,24</text>
<text x="45.6" y="85.9">5,00</text>
<text x="131.4" y="85.9">3,00</text>
<text x="216.2" y="85.9">27,50</text>
<text x="273.3" y="85.9">49,24</text>
<text x="51.3" y="100.8" transform="rotate(-90 51.3 100.8)">14,00</text>
<text x="255.8" y="112.1" transform="rotate(-90 255.8 112.1)">37,50</text>
<text x="300.5" y="121.2" transform="rotate(-90 300.5 121.2)">74,00</text>
<text x="95.9" y="130.8" transform="rotate(-90 95.9 130.8)">101,00</text>
<text x="125.6" y="126.7" transform="rotate(-90 125.6 126.7)">80,92</text>
<text x="255.8" y="146.9" transform="rotate(-90 255.8 146.9)">37,50</text>
<text x="300.5" y="147.2" transform="rotate(-90 300.5 147.2)">30,00</text>
<text x="70.6" y="159.4">34,00</text>
<text x="117.3" y="159.4">18,50</text>
<text x="216.2" y="159.4">10,80</text>
<text x="113.6" y="167.1" transform="rotate(-90 113.6 167.1)">3,00</text>
<text x="216.2" y="165.4">19,50</text>
<text x="299.1" y="165.4">16,74</text>
<text x="51.3" y="169.7" transform="rotate(-90 51.3 169.7)">18,69</text>
<text x="171.2" y="171.4">115,00</text>
<text x="170.1" y="184.2">125,50</text>
<text x="129.2" y="196.2">4,50</text>
<text x="168.5" y="196.2">98,00</text>
<text x="223.6" y="201.6" transform="rotate(-90 223.6 201.6)">21,24</text>
<text x="125.6" y="206.1" transform="rotate(-90 125.6 206.1)">12,24</text>
<text x="213.7" y="210.9" transform="rotate(-90 213.7 210.9)">5,00</text>
<text x="117.8" y="239.3">26,50</text>
</g>
<g font-size="4.7">
<text x="34.2" y="278.2">Las letras no son un elemento obligatorio en la carcasa,</text>
<text x="34.2" y="282.7">así que pueden ser ignoradas.</text>
</g>
<text font-size="4.2" x="288.2" y="277.9">PLA de impreso 3D</text>
<text font-size="4.1" x="21" y="293.7">Producto SOLIDWORKS Educational. Solo para uso en la enseñanza.</text>
<text font-size="3.9" x="400.9" y="275.5">A3</text>
<g font-size="2">
<text x="231.5" y="234.2">SI NO SE INDICA LO CONTRARIO:</text>
<text x="231.5" y="236.7">LAS COTAS SE EXPRESAN EN MM</text>
<text x="231.5" y="239.2">ACABADO SUPERFICIAL: no</text>
<text x="264.4" y="234.6">ACABADO:</text>
<text x="311.3" y="234.5">REBARBAR Y</text>
<text x="311.3" y="237">ROMPER ARISTAS</text>
<text x="311.3" y="239.5">VIVAS</text>
<text x="342.6" y="236">NO CAMBIE LA ESCALA</text>
<text x="383.3" y="236.2">REVISIÓN</text>
<text x="231.5" y="241.7">TOLERANCIAS: 5%</text>
<text x="233.2" y="244.2">LINEAL: no</text>
<text x="233.2" y="246.7">ANGULAR: no</text>
<text x="244.3" y="252">NOMBRE</text>
<text x="277.2" y="251.9">FECHA</text>
<text x="329.9" y="251.9">TÍTULO:</text>
<text x="231.9" y="256.1">DIBUJ.</text>
<text x="239" y="256.1">Neil Sebastian Castro Caicedo</text>
<text x="277.2" y="255.9">12/05</text>
<text x="230.7" y="260.3">VERIF.</text>
<text x="230.4" y="264.4">APROB.</text>
<text x="230.5" y="268.8">FABR.</text>
<text x="230.7" y="273.1">CALID.</text>
<text x="285.6" y="272.5">MATERIAL:</text>
<text x="330.1" y="272.5">N.º DE DIBUJO</text>
<text x="285.6" y="285.5">PESO:</text>
<text x="330.1" y="285.6">ESCALA:1:2</text>
<text x="374.5" y="285.6">HOJA 1 DE 1</text>
</g>
</svg>
